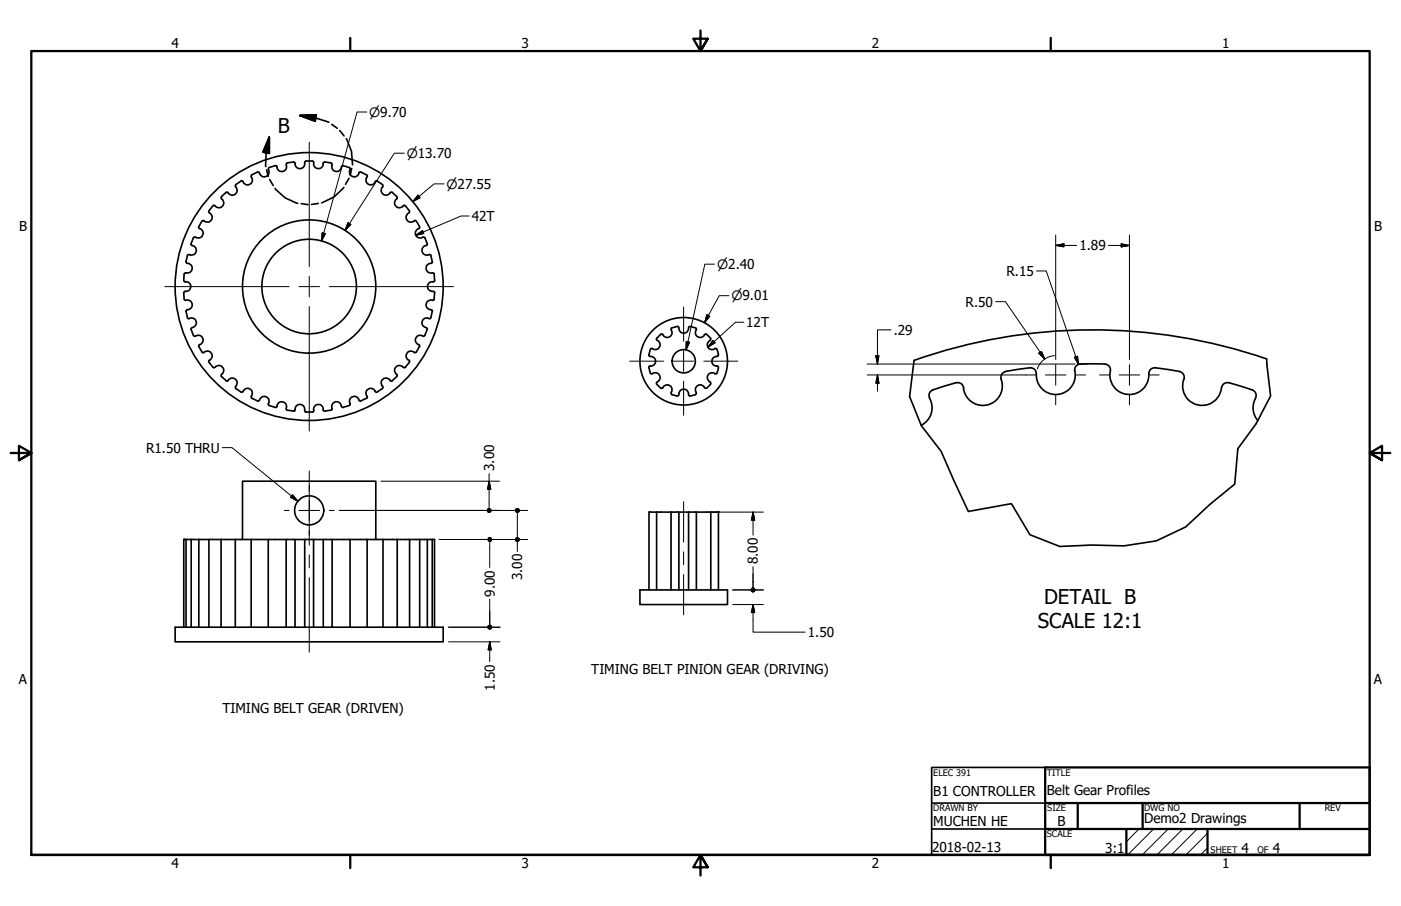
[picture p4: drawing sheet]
<svg xmlns="http://www.w3.org/2000/svg" width="432mm" height="279mm" viewBox="0 0 432 279" stroke-linecap="round" stroke-linejoin="round" font-family="sans-serif">
<!-- layer: Visible (ANSI) -->
<g fill="none" stroke="#000" stroke-width=".51">
<path d="M75 56l-.3-.2-.4 .1a2.81 2.81 0 0 0-1.8 1.6 1.53 1.53 0 0 1 0 2.4 1.53 1.53 0 0 1-2.3-.6 2.83 2.83 0 0 0-2 1.5l.1 .6M84.8 51.1a2.8 2.8 0 0 0-2.1 1 1.53 1.53 0 0 1-.7 2.3 1.53 1.53 0 0 1-2.1-1.2l-.6-.1a2.77 2.77 0 0 0-1.9 1.3 1.53 1.53 0 0 1-.2 2.3 1.53 1.53 0 0 1-2.3-.6M84.8 51.1h.4l.2 .4M90.4 50a2.83 2.83 0 0 0-2.2 .7 1.52 1.52 0 0 1-.9 2.1 1.52 1.52 0 0 1-1.9-1.3M90.5 50l.3 .1 .2 .4M93.9 50.2a1.49 1.49 0 0 1-1.4 1.8 1.49 1.49 0 0 1-1.6-1.6M94.3 49.7h1.9M94.4 49.7l-.4 .1-.1 .4M96.2 49.7l.4 .1a1.6 1.6 0 0 0 .7 2 1.6 1.6 0 0 0 2-.4l.3-1M100.1 50l-.4 .1-.1 .4M100.1 50l1.9 .2M102 50.2l.3 .3a1.73 1.73 0 0 0 1.6 2.4l.9-.5 .4-.9"/>
<path d="M105.2 51.5l.2-.4h.4l1.8 .6M107.6 51.7l.3 .2a1.72 1.72 0 0 0 1.2 2.6l1-.3 .5-.8M110.6 53.4l.2-.3h.4l1.7 .8M113 53.9l.2 .3a1.63 1.63 0 0 0-.3 1.9 1.63 1.63 0 0 0 1.8 .9l.9-.9M115.6 56l.3-.2h.4l1.6 1.1M117.8 56.9l.2 .4-.1 .4M117.9 57.6a1.49 1.49 0 0 0 .1 2.3 1.49 1.49 0 0 0 2.2-.4M120.9 59.4a2.78 2.78 0 0 1 1.5 1.8l-.2 .2M120.9 59.4l-.4-.1-.3 .2M57.8 78.8a2.81 2.81 0 0 0-.2 2.4 1.52 1.52 0 0 1 1.6 1.6 1.52 1.52 0 0 1-1.9 1.3M58.9 75.1v.4a1.58 1.58 0 0 1 1.6 1.5 1.58 1.58 0 0 1-1.4 1.7l-.9-.2-.5 .3M61.3 69.8l-.1 .4a1.58 1.58 0 0 1 1.4 1.8 1.58 1.58 0 0 1-1.7 1.4l-.8-.3a2.68 2.68 0 0 0-1.2 2"/>
<path d="M62.2 68.2l-.9 1.6M64.6 65.7a1.5 1.5 0 0 1 .5 2.2 1.5 1.5 0 0 1-2.3 .1l-.6 .2M65.6 63.5l.3-.2 .4 .2M65.6 63.5l-1.2 1.5-.1 .4 .3 .3M68.3 61.4a1.49 1.49 0 0 1 .3 2.2 1.49 1.49 0 0 1-2.3-.1M122.2 61.4a1.49 1.49 0 0 0-.2 2.2 1.49 1.49 0 0 0 2.2-.1M124.3 63.5l.3-.2 .4 .2 1.2 1.6-.2 .6M126 65.7a1.49 1.49 0 0 0-.6 2.2 1.49 1.49 0 0 0 2.2 .2M127.6 68.1l.4-.1 .3 .2M128.3 68.2l1 1.6v.4l-.3 .3M129 70.5a1.5 1.5 0 0 0-.8 2.1 1.5 1.5 0 0 0 2.3 .5 2.7 2.7 0 0 1 1.1 2M131.7 75.1l-.1 .4a1.58 1.58 0 0 0-1.5 1.5 1.58 1.58 0 0 0 1.4 1.7l.9-.2 .4 .3"/>
<path d="M132.8 78.8l.4 1.9M56.6 90.3l.2 1.9M56.6 86.4l.2 .4 .4 .1M56.8 84.5l-.2 1.9M56.8 92.2l.2 .4h.4M57.1 86.9a1.49 1.49 0 0 1 1.7 1.5 1.49 1.49 0 0 1-1.7 1.4M57.2 89.9l-.4 .1-.2 .4M57.3 92.6a1.52 1.52 0 0 1 1.9 1.3 1.52 1.52 0 0 1-1.6 1.7 2.78 2.78 0 0 0 .2 2.3M57.4 84.2h-.4l-.2 .4M57.7 97.9l.3 .4h.4M58.4 98.2a1.53 1.53 0 0 1 2.1 1 1.53 1.53 0 0 1-1.4 1.9l-.2 .6M132.2 98.2a1.53 1.53 0 0 0-2.1 1 1.53 1.53 0 0 0 1.4 1.9l.2 .6"/>
<path d="M132.8 81.2a1.53 1.53 0 0 0-1.4 1.9 1.53 1.53 0 0 0 2.1 1l.4 .5M132.8 95.5l.4 .2 .1 .4M132.8 97.9l-.2 .4h-.4M133.2 96.1l-.4 1.8M133.2 92.6a1.49 1.49 0 0 0-1.9 1.2 1.49 1.49 0 0 0 1.5 1.7M133.3 80.6l-.1 .4-.4 .2M133.8 84.5l.1 1.9M133.9 92.2l-.3 .4h-.3M133.9 90.3l-.1 1.9M134 86.4l-.2 .4a1.59 1.59 0 0 0-2 1.4 1.59 1.59 0 0 0 1.9 1.7l.3 .5M58.9 101.6l.7 1.8M59.6 103.4l.3 .3a1.73 1.73 0 0 1 2.7 1 1.89 1.89 0 0 1-1.4 1.8l.1 .4"/>
<path d="M61.3 106.9l.9 1.6M62.2 108.5l.4 .3a1.58 1.58 0 0 1 2.1-.3 1.58 1.58 0 0 1 .4 2.2l-.5 .4M64.6 111l-.3 .4 .1 .4 1.2 1.4M65.6 113.2l.3 .2a1.95 1.95 0 0 1 2.5-.3 1.75 1.75 0 0 1-.3 2.7l.2 .3 1.3 1.3M69.6 117.4l.4 .1a1.58 1.58 0 0 1 2-.8 1.58 1.58 0 0 1 1 1.9l-.5 .7 .2 .6M72.7 119.8l1.6 1.1M117.8 119.8l-1.5 1.1h-.4l-.3-.2M117.9 119.1l.1 .4-.2 .4M120.2 117.3l.3 .2 .4-.1M120.2 117.3a1.49 1.49 0 0 0-2.2-.4 1.49 1.49 0 0 0-.1 2.3M124.2 113.3a1.51 1.51 0 0 0-2.3 0 1.51 1.51 0 0 0 .5 2.3l-.1 .5-1.4 1.3M124.3 113.2l.3 .2 .4-.2"/>
<path d="M126 111l.2 .4-.1 .4-1.2 1.4M127.6 108.6a1.49 1.49 0 0 0-2.2 .3 1.49 1.49 0 0 0 .6 2.2M128.3 108.5l-.3 .3-.4-.1M129 106.3l.3 .2v.4M129.3 106.9l-1 1.6M131.6 101.6l-.9 2.1a1.57 1.57 0 0 0-2.3 .2 1.57 1.57 0 0 0 .3 2.2l.3 .2M200 109.4l.1 .4a1.76 1.76 0 0 1 1.7 2.4l-.5 .5-.8 .2M200 113.4l.5 1.7 .6 .1M200.5 112.8l-.4 .2-.1 .4M201.1 115.2a1.49 1.49 0 0 1 2.2 .5 1.49 1.49 0 0 1-.7 2.1M201.1 107.5l-.6 .1-.5 1.8M202.4 104.2l-.1 .4 .3 .4"/>
<path d="M202.5 118.5l1.1 1.1 .4 .2a1.75 1.75 0 0 1 2.7-.7 2.33 2.33 0 0 1 .1 2.3l.3 .3 1.6 .4 .4-.1 .1-.4M202.6 117.8l-.3 .3 .1 .4M202.6 105a1.49 1.49 0 0 1 .7 2.1 1.49 1.49 0 0 1-2.2 .5M203.6 103.2l-1.1 1.1M208.7 100.7l.4 .1 .1 .4M208.7 100.7l-1.6 .4-.3 .3a1.75 1.75 0 0 1-1.2 2.7l-.8-.3-.6-.7h-.6M212.8 100.7l1.6 .4 .2 .7M212.8 100.7l-.4 .1a1.76 1.76 0 0 1-2.4 1.7l-.6-.6-.2-.7M214.6 101.8a1.49 1.49 0 0 0 .5 2.1 1.49 1.49 0 0 0 2-.6M217.1 119.5a1.49 1.49 0 0 0-2-.6 1.49 1.49 0 0 0-.5 2.1M217.8 103.1l-.4-.1-.3 .3M217.8 103.2l1.2 1.1"/>
<path d="M218.8 117.8l.2 .6-.6 .7-.7 .6-.6-.2M218.8 105a1.49 1.49 0 0 0-.6 2.1 1.49 1.49 0 0 0 2.1 .5M219 104.2l.1 .4-.3 .4M220.3 107.5l.6 .1 .5 1.8M220.3 115.2a1.49 1.49 0 0 0-2.1 .5 1.49 1.49 0 0 0 .6 2.1M220.9 112.8l.5 .5-.4 1.7M221 109.9a1.49 1.49 0 0 0-1.6 1.5 1.49 1.49 0 0 0 1.6 1.5M221 115l-.3 .3-.4-.1M221.4 109.4l-.1 .4-.4 .1M294.7 118l-7.2 2.2M310 114.6a2 2 0 0 0-1.2 3.1 6 6 0 0 1-5.1 7.3 6 6 0 0 1-6.8-5.8l-.4-.6-.6-.5h-1.2M333 112.2h3.3a12.6 12.6 0 0 1 5.3 .5l.5 .6 .1 1.1"/>
<path d="M333 112.3a1.97 1.97 0 0 0-1.6 2.9 6 6 0 0 1-6.2 6.5 6 6 0 0 1-5.8-6.8 2.03 2.03 0 0 0-2.9-1.4l-6.6 1M356.1 113.4l3.3 .5a11.8 11.8 0 0 1 5.1 1.2l.4 .7v1.2M356.1 113.4a2.01 2.01 0 0 0-2 2.7 6 6 0 0 1-6.9 5.5 6 6 0 0 1-5-7.2M364.9 117a6 6 0 0 0 4.5 7.9 6 6 0 0 0 7.2-5.7 2.02 2.02 0 0 1 3-.9l5.5 1.7a1.99 1.99 0 0 1 1.8 2.8M390.4 110.7a165.3 165.3 0 0 0-108.7 .4M74.9 120.7a1.49 1.49 0 0 1 2.1-.7 1.49 1.49 0 0 1 .5 2.2M75 120.7l-.3 .2h-.4M77.5 122.2l-.1 .4 .3 .3M77.6 122.8l1.7 .8M79.3 123.7h.4a1.73 1.73 0 0 1 2.7-1.1l.5 .9-.2 .9M82.7 124.4v.2a2.75 2.75 0 0 0 2.1 1M84.8 125.6h.4a1.58 1.58 0 0 1 1.8-1.7 1.58 1.58 0 0 1 1.2 2.2l.4 .4"/>
<path d="M88.6 126.5l1.8 .3M90.9 126.3a1.49 1.49 0 0 1 1.6-1.6 1.49 1.49 0 0 1 1.4 1.8M91 126.3l-.2 .4-.3 .1M93.9 126.6l.1 .3 .4 .2M94.3 127.1h1.9M99.6 126.3l.1 .4 .4 .1M99.6 126.3a1.51 1.51 0 0 0-1.7-1.6 1.51 1.51 0 0 0-1.2 2.1l-.5 .3M105.2 125.2a1.52 1.52 0 0 0-1.9-1.2 1.52 1.52 0 0 0-.9 2.1l-.4 .4-1.9 .3M105.2 125.2l.2 .4h.4M107.6 125.1l-1.8 .5M107.9 124.4v.4l-.3 .3M110.6 123.3l.2 .4h.4"/>
<path d="M110.6 123.4a1.49 1.49 0 0 0-2-1.1 1.49 1.49 0 0 0-.7 2.1M112.9 122.8l-1.7 .8M113.1 122.2l.1 .4-.2 .3M115.6 120.7a1.49 1.49 0 0 0-2.1-.7 1.49 1.49 0 0 0-.4 2.2M209.2 121.6a1.54 1.54 0 0 1 1.7-1.6 1.54 1.54 0 0 1 1.4 1.9l.5 .2M214.6 121l-.2 .6-1.6 .5M286.5 122.9a6 6 0 0 1-2.6 8.2M287.6 120.2a1.81 1.81 0 0 0-1.1 2.6M387 122.9a6 6 0 0 0 .7 6.8M202.4 157.9v24M206.8 157.9v24M209.2 157.9v24"/>
<path d="M212.2 157.9v24M214.6 157.9v24M219.1 157.9v24M57.3 166.4h1.6M57.3 166.4h-.7v27M57.3 166.4v27M58.9 166.4h5.6M58.9 166.4v27M61.3 166.4v27M64.4 166.4v27M64.5 166.4h68.7M68.1 166.4v27"/>
<path d="M72.5 166.4v27M74.7 166.4v-18h41.1v18M77.4 166.4v27M82.7 166.4v27M88.2 166.4v27M90.9 166.4v27M93.9 166.4v27M96.6 166.4v27M99.6 166.4v27M102.4 166.4v27M107.9 166.4v27M113.2 166.4v27"/>
<path d="M118 166.4v27M122.4 166.4v27M126.2 166.4v27M129.3 166.4v27M131.7 166.4v27M133.2 166.4h.7v27M133.2 166.4v27M54 193.4h82.6v4.5h-82.6zM197.2 181.9h27v4.5h-27zM200 181.9v-24h21.4v24"/>
<circle cx="95.3" cy="88.4" r="20.5"/>
<circle cx="95.3" cy="88.4" r="41.3"/>
<circle cx="95.3" cy="88.4" r="14.6"/>
<circle cx="210.7" cy="111.4" r="13.5"/>
<circle cx="210.7" cy="111.4" r="3.6"/>
<circle cx="95.3" cy="157.4" r="4.5"/>
</g>
<g fill="#000">
<circle cx="200" cy="157.9" r=".25"/>
<circle cx="221.4" cy="157.9" r=".25"/>
<circle cx="56.6" cy="166.4" r=".25"/>
</g>
<!-- layer: Break Line (ANSI) -->
<path d="M390.4 110.7l1.2 11.4-4.5 8.6-5.6 7.7-.9 10.9-7.8 6.3-7.4 6.9-9 4.3-10 1.5-9.9-.2-9.9 .4-9.2-3.6-5.7-9.6-13.3 2.4-8.3-18.5-6.2-8.1-3.5-8.8 1.3-11.2" fill="none" stroke="#000" stroke-width=".51"/>
<!-- layer: Hatch (ANSI) -->
<path d="M351 255.7l-3.8 3.9M355.5 255.7l-8 8M360 255.7l-8 8M364.6 255.7l-8 8M369 255.7l-8 8M372.2 257l-6.7 6.7M372.2 261.5l-2.2 2.2" fill="none" stroke="#000" stroke-width=".31"/>
<!-- layer: Detail Boundary (ANSI) -->
<g fill="none" stroke="#000" stroke-width=".51">
<path d="M92.4 35.6l5.1-.2-.3 2zM92.4 35.6l4.9 .8 4 1.3M102.2 38.4l1.7 1.2M82.2 52.4l.5 2M83 42.2v5.1l-2-.4zM83 42.2l-1 4.9-.1 4.3M83.1 55.4l1.1 1.8M84.8 58.1a12.1 12.1 0 0 0 7 4.6M104.7 40.3l1.3 1.6M106 57.8a12.9 12.9 0 0 1-6.9 4.7M106.7 42.7a13.8 13.8 0 0 1 1.9 8.2M107.6 55l-1.1 1.8"/>
<path d="M108.4 51.9l-.5 2.1M92.8 62.8l2.1 .3M98.1 62.7l-2.1 .4"/>
</g>
<path d="M92.4 35.6l5.1-.2zM92.4 35.6l5.1-.2-.3 2zM83 42.2v5.1zM83 42.2v5.1l-2-.4z" fill="#000" stroke="#000" stroke-width=".51"/>
<!-- layer: Border (ANSI) -->
<g fill="none" stroke="#000" stroke-width=".7">
<path d="M107.9 11.7v4M215.9 9.4v6.3l-2.2-3.8h4.4l-2.2 3.8 2.2-3.8M323.8 11.7v4M3.3 139.7h6.4l-3.9-2.2v4.4l3.9-2.2-3.9 2.2M428.5 139.7h-6.4l3.9-2.2v4.4l-3.9-2.2 3.9 2.2M322.1 236.7h100v27h-100zM322.1 247.6h100M322.1 255.7h100M332.2 247.6v8.1M347.2 255.7v8M352.2 247.6v8.1M372.2 255.7v8"/>
<path d="M400.6 247.6v8.1M9.7 263.7v-248h412.4v248h-412.4h412.4M107.9 263.7v4M218.1 267.5l-2.2-3.8 2.2 3.8h-4.4l2.2-3.8v6.3M323.8 263.7v4"/>
</g>
<!-- layer: Title (ANSI) -->
<path d="M322.1 236.7h-35v27h35M287.1 255.7h35M287.1 247.6h35" fill="none" stroke="#000" stroke-width=".51"/>
<!-- layer: Center Mark (ANSI) -->
<g fill="none" stroke="#000" stroke-width=".31">
<path d="M95.3 43.9v38.3M50.8 88.4h38.3M92.1 88.4h6.4M95.3 85.2v6.4M95.3 94.6v38.3M101.5 88.4h38.3M210.7 94.7v10.5M194.1 111.4h10.4M207.5 111.4h6.4M210.7 108.2v6.4M210.7 117.5v10.6M216.9 111.4h10.5"/>
<path d="M316.2 115.6h3M322.2 115.6h6.3M325.4 112.5v6.3M331.5 115.6h3.1M338.9 115.6h3M344.9 115.6h6.4M348.1 112.5v6.3M354.3 115.6h3M325.4 121.9v2.9M348.1 121.9v2.9M87.6 157.4h1.5M92.1 157.4h6.4"/>
<path d="M95.3 149.7v1.6M95.3 154.2v6.4M101.5 157.4h1.5M95.3 163.6v1.5"/>
</g>
<!-- layer: Centerline (ANSI) -->
<path d="M95.3 145.2v22.9M210.7 154.7v12.5M95.3 171.1v4M95.3 178.1v23M210.7 170.2v4M210.7 177.2v12.4" fill="none" stroke="#000" stroke-width=".31"/>
<!-- layer: Dimension (ANSI) -->
<g fill="none" stroke="#000" stroke-width=".31">
<path d="M113 34.5h-3l-10.9 39.9M124.6 47.2h-3.1l-15.1 23.9M136.8 56.7h-3l-6.5 5.5M99.3 71.8l1 .3-1.2 2.3zM107.3 68.7l.8 .5-1.7 1.9zM128.8 60.2l.7 .8-2.2 1.2zM325.4 75.7l2.5-.5v.9zM325.4 75.7h6.5M325.4 72.5v38.4M341.6 75.7h6.5M345.6 75.2l2.5 .5-2.5 .4zM348.1 72.5v38.4"/>
<path d="M217.9 97.1l.9 .4-1.6 2zM220.2 81.5h-3l-5.7 26.4M224.7 91.2h-3l-4.5 8.3M306.9 93h3l12.1 17.7M319.5 83.6h3l9.9 28.8M211.5 105.3l1 .2-1 2.4zM267.3 115.6h48.9M267.3 112.3h64M269.9 109.7h1l-.5 2.6zM270.4 115.6l.5 2.6h-1zM270.4 115.6v5.1M274.6 101.7h-4.2v10.6"/>
<path d="M320.2 108.9l.8-.5 1 2.3zM325 109.7a6 6 0 0 0-5.3 4.1M331.2 110.2l.9-.3 .3 2.5zM332.5 112.3h2.7M68.5 138h3l20.3 16.6M90.2 152.6l1.6 2-2.3-1.2zM104.6 157.4h58M117.4 148.4h36.5M150.7 148.4l.6 2.5h-1.1zM150.7 146v10.8M159.4 158.1v7.7M219.4 157.9h15.9"/>
<path d="M232.1 157.9l.5 2.5h-1zM232.1 157.9v7.1M135.4 166.4h27.2M150.9 167v8M159.4 166.4v3.7M232.1 174.8v6.5M138.2 193.4h15.9M138.2 197.9h15.9M150.9 197.9l.5 2.5h-1zM150.9 184.8v8M150.9 197.9v6.1M225.8 181.9h9.5"/>
<path d="M225.8 186.4h9.5M232.1 186.4l.5 2.5h-1zM232.1 186.4v8.5h16.1"/>
</g>
<g fill="#000" stroke="#000" stroke-width=".31">
<path d="M99.3 71.8l-.2 2.6zM99.3 71.8l1 .3-1.2 2.3zM107.3 68.7l-.9 2.4zM107.3 68.7l.8 .5-1.7 1.9zM128.8 60.2l-1.5 2zM128.8 60.2l.7 .8-2.2 1.2zM325.4 75.7l2.5-.5zM325.4 75.7l2.5-.5v.9zM345.6 76.1l2.5-.4zM345.6 75.2l2.5 .5-2.5 .4zM217.9 97.1l-.7 2.4zM217.9 97.1l.9 .4-1.6 2z"/>
<path d="M211.5 105.3v2.6zM211.5 105.3l1 .2-1 2.4zM269.9 109.7l.5 2.6zM269.9 109.7h1l-.5 2.6zM270.4 115.6l.5 2.6zM270.4 115.6l.5 2.6h-1zM320.2 108.9l1.8 1.8zM320.2 108.9l.8-.5 1 2.3zM331.2 110.2l1.2 2.2zM331.2 110.2l.9-.3 .3 2.5zM89.5 153.4l2.3 1.2zM90.2 152.6l1.6 2-2.3-1.2z"/>
<path d="M150.7 148.4l.6 2.5zM150.7 148.4l.6 2.5h-1.1zM150.7 156.8l.5 .2 .2 .4zM150.3 157l.4-.2 .7 .6zM150.3 157l1.1 .4h-1.3zM150.1 157.4h1.3l-1.1 .5zM150.3 157.9l1.1-.5-.7 .7zM151.4 157.4l-.2 .5-.5 .2zM151.4 157.4l-.2 .5zM159.4 156.8l.5 .2 .2 .4zM159 157l.4-.2 .7 .6zM159 157l1.1 .4h-1.3z"/>
<path d="M158.8 157.4h1.3l-1.1 .5zM159 157.9l1.1-.5-.7 .7zM159.4 158.1l.7-.7-.2 .5zM160.1 157.4l-.2 .5zM150.9 165.8l.5 .1 .1 .5zM150.5 165.9l.4-.1 .6 .6zM150.5 165.9l1 .5h-1.2zM150.3 166.4h1.2l-1 .4zM150.5 166.8l1-.4-.6 .6zM151.5 166.4l-.1 .4-.5 .2zM151.5 166.4l-.1 .4zM159.4 165.8l.5 .1 .2 .5z"/>
<path d="M159 165.9l.4-.1 .7 .6zM159 165.9l1.1 .5h-1.3zM158.8 166.4h1.3l-1.1 .4zM159 166.8l1.1-.4-.7 .6zM159.4 167l.7-.6-.2 .4zM160.1 166.4l-.2 .4zM232.1 157.9l.5 2.5zM232.1 157.9l.5 2.5h-1zM150.9 192.8l.5 .2 .1 .4zM150.5 193l.4-.2 .6 .6zM150.5 193l1 .4h-1.2zM150.3 193.4h1.2l-1 .5z"/>
<path d="M150.5 193.9l1-.5-.6 .6zM150.9 194l.6-.6-.1 .5zM151.5 193.4l-.1 .5zM232.1 186.4l.5 2.5zM232.1 186.4l.5 2.5h-1zM232.1 181.3l.4 .2 .2 .4zM231.6 181.5l.5-.2 .6 .6zM231.6 181.5l1.1 .4h-1.2zM231.5 181.9h1.2l-1.1 .5zM231.6 182.4l1.1-.5-.6 .7zM232.1 182.6l.6-.7-.2 .5zM232.7 181.9l-.2 .5z"/>
<path d="M150.9 197.9l.5 2.5zM150.9 197.9l.5 2.5h-1z"/>
</g>
<!-- layer: Symbol (ANSI) -->
<path d="M128.1 72.6l2.1-1.5 .4 .9zM144.6 66.6h-2.5l-14 6M229.2 99.4h-2.5l-8.5 7.7M219.7 105l.7 .7-2.2 1.4z" fill="none" stroke="#000" stroke-width=".31"/>
<path d="M128.1 72.6l2.1-1.5zM128.1 72.6l2.1-1.5 .4 .9zM219.7 105l-1.5 2.1zM219.7 105l.7 .7-2.2 1.4z" fill="#000" stroke="#000" stroke-width=".31"/>
<g font-size="6.3">
<text x="85.7" y="41">B</text>
<text x="321.8" y="186.1">DETAIL B</text>
<text x="319.9" y="193.6">SCALE 12:1</text>
</g>
<g font-size="4.2">
<text x="52.8" y="14.7">4</text>
<text x="160.8" y="14.7">3</text>
<text x="268.7" y="14.7">2</text>
<text x="376.7" y="14.7">1</text>
<text x="5.9" y="71.4">B</text>
<text x="145.4" y="68.1">42T</text>
<text x="423.5" y="71.4">B</text>
<text x="332.7" y="77.2">1.89</text>
<text x="310.2" y="85.1">R.15</text>
<text x="297.6" y="94.6">R.50</text>
<text x="230" y="100.9">12T</text>
<text x="275.5" y="103.3">.29</text>
<text x="45" y="139.6">R1.50 THRU</text>
<text x="152.3" y="145.2" transform="rotate(-90 152.3 145.2)">3.00</text>
<text x="233.6" y="174" transform="rotate(-90 233.6 174)">8.00</text>
<text x="161" y="178.9" transform="rotate(-90 161 178.9)">3.00</text>
<text x="152.5" y="184" transform="rotate(-90 152.5 184)">9.00</text>
<text x="249" y="196.5">1.50</text>
<text x="182.2" y="207.8">TIMING BELT PINION GEAR (DRIVING)</text>
<text x="5.8" y="211.1">A</text>
<text x="152.5" y="213" transform="rotate(-90 152.5 213)">1.50</text>
<text x="423.4" y="211.1">A</text>
<text x="68.6" y="219.9">TIMING BELT GEAR (DRIVEN)</text>
<text x="287.7" y="245.5">B1 CONTROLLER</text>
<text x="322.6" y="245.2">Belt Gear Profiles</text>
<text x="287.7" y="254.7">MUCHEN HE</text>
<text x="325.9" y="254.7">B</text>
<text x="352.7" y="253.8">Demo2 Drawings</text>
<text x="287.3" y="262.8">2018-02-13</text>
<text x="340.6" y="263.1">3:1</text>
<text x="382.7" y="263.1">4</text>
<text x="392.3" y="263.1">4</text>
<text x="52.8" y="267.7">4</text>
<text x="160.8" y="267.7">3</text>
<text x="268.7" y="267.7">2</text>
<text x="376.7" y="267.7">1</text>
</g>
<g font-size="4">
<text x="113.8" y="36">⌀9.70</text>
<text x="125.3" y="48.7">⌀13.70</text>
<text x="137.6" y="58.2">⌀27.55</text>
<text x="221" y="82.9">⌀2.40</text>
<text x="225.4" y="92.6">⌀9.01</text>
</g>
<g font-size="2.8">
<text x="287.7" y="239.2">ELEC 391</text>
<text x="322.6" y="239.2">TITLE</text>
<text x="287.7" y="250.2">DRAWN BY</text>
<text x="322.8" y="250.2">SIZE</text>
<text x="352.7" y="250.3">DWG NO</text>
<text x="408.3" y="250.2">REV</text>
<text x="322.6" y="258.2">SCALE</text>
<text x="373.1" y="263.1">SHEET</text>
<text x="387.6" y="263.1">OF</text>
</g>
</svg>
